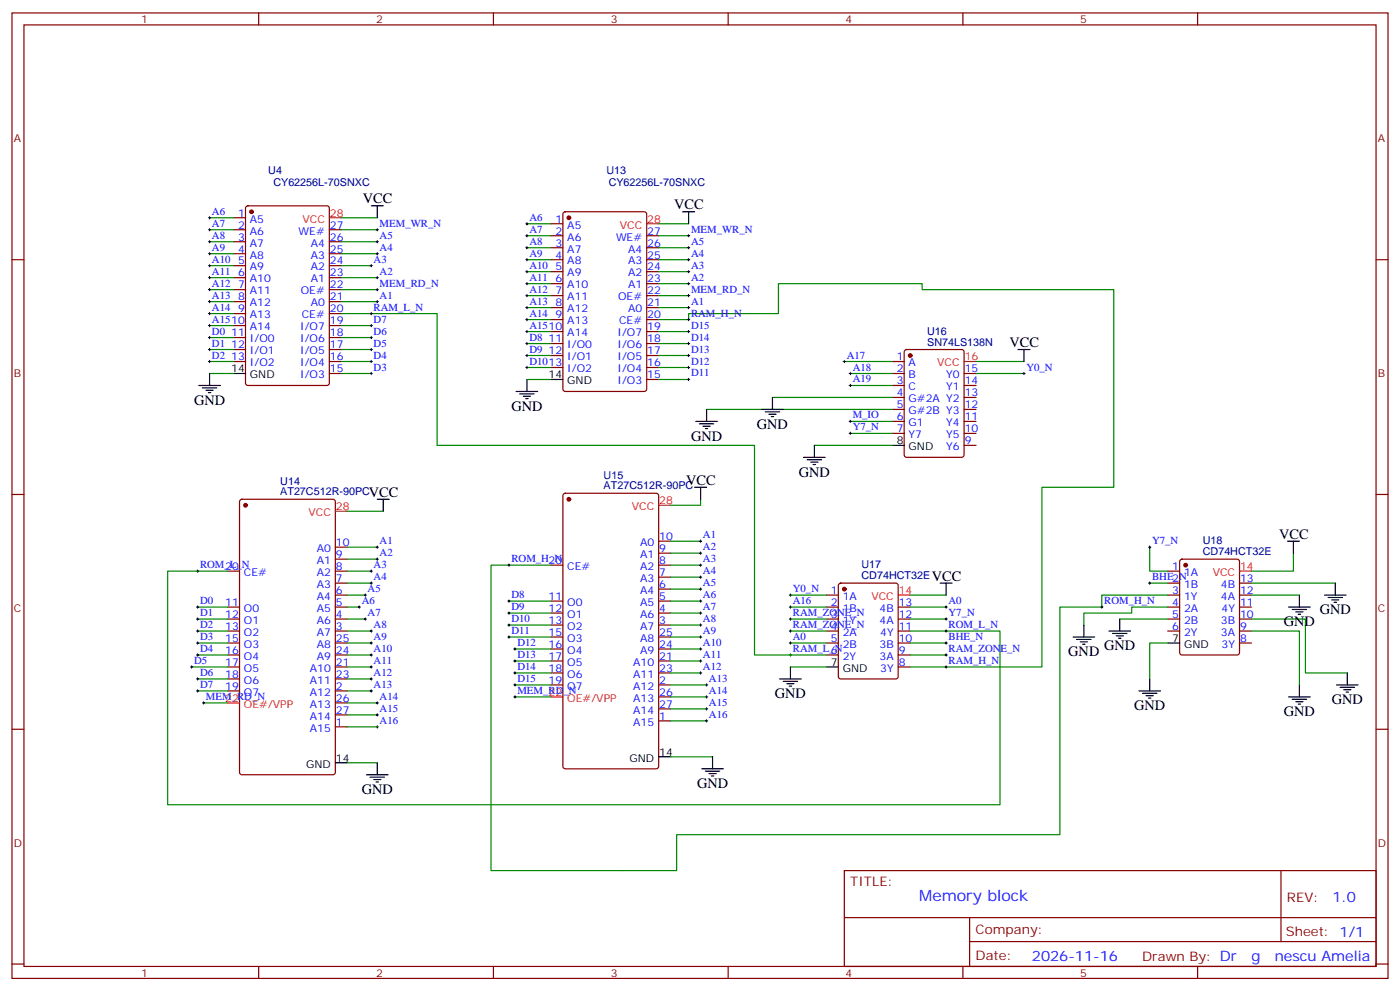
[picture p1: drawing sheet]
<svg xmlns="http://www.w3.org/2000/svg" width="412mm" height="292mm" viewBox="0 0 412 292" stroke-linecap="round" stroke-linejoin="round" font-family="sans-serif">
<g fill="none" stroke="#870000" stroke-width=".35">
<path d="M3.5 3.8h405.4v284.3h-405.4zM7.1 7.3h398.2v277.3h-398.2zM76.2 3.8v3.5M145.3 3.8v3.5M214.5 3.8v3.5M283.6 3.8v3.5M352.8 3.8v3.5M3.5 76.5h3.6M68.8 64.1h3.5M68.8 67.7h3.5M68.8 71.2h3.5M68.8 74.7h3.5"/>
<path d="M68.8 78.2h3.5M72.6 60.8l.4-.2h23.3l.7 .4v51.8l-.4 .7h-23.6l-.6-.4-.1-51.8zM97 67.7h3.5M97 71.2h3.5M97 74.7h3.5M97 78.2h3.5M162.3 76.5h3.5M162.3 65.9h3.5M162.3 69.4h3.5M162.3 73h3.5M166 62.6l.5-.2h23.3l.6 .4 .1 51.8-.5 .6-23.5 .1-.6-.5-.1-51.7zM190.5 76.5h3.5"/>
<path d="M190.5 69.4h3.5M190.5 73h3.5M405.3 76.5h3.6M68.8 81.8h3.5M68.8 85.3h3.5M68.8 88.8h3.5M68.8 92.4h3.5M68.8 95.9h3.5M68.8 99.4h3.5M97 81.8h3.5M97 85.3h3.5M97 88.8h3.5"/>
<path d="M97 92.4h3.5M97 95.9h3.5M97 99.4h3.5M162.3 80h3.5M162.3 83.5h3.5M162.3 87.1h3.5M162.3 90.6h3.5M162.3 94.1h3.5M162.3 97.6h3.5M190.5 80h3.5M190.5 83.5h3.5M190.5 87.1h3.5"/>
<path d="M190.5 90.6h3.5M190.5 94.1h3.5M190.5 97.6h3.5M68.8 102.9h3.5M68.8 106.5h3.5M97 102.9h3.5M97 106.5h3.5M97 110h3.5M162.3 101.2h3.5M162.3 104.7h3.5M162.3 108.2h3.5M190.5 101.2h3.5"/>
<path d="M190.5 104.7h3.5M190.5 108.2h3.5M190.5 111.8h3.5M262.8 106.5h3.5M262.8 110h3.5M262.8 113.5h3.5M262.8 117.1h3.5M266.6 103.1l.5-.2h16.2l.6 .5 .1 30.6-.5 .6-16.4 .1-.7-.5-.1-30.6zM284 110h3.5M284 113.5h3.5M284 117.1h3.5M262.8 120.6h3.5"/>
<path d="M262.8 124.1h3.5M262.8 127.6h3.5M284 120.6h3.5M284 124.1h3.5M284 127.6h3.5M284 131.2h3.5M3.5 145.6h3.6M70.8 147.2l.5-.2h26.8l.6 .5 .1 80-.5 .6-27 .1-.7-.5v-80zM166 145.5l.5-.2h26.8l.7 .4v80l-.4 .7h-27.1l-.6-.4-.1-80zM194 159.4h3.6M405.3 145.6h3.6M67 168.2h3.6"/>
<path d="M67 178.8h3.6M98.8 168.2h3.5M98.8 178.8h3.5M98.8 175.3h3.5M98.8 171.7h3.5M98.8 164.7h3.5M98.8 161.1h3.5M162.3 166.4h3.5M162.3 177h3.5M194 166.4h3.6M194 177h3.6M194 173.5h3.6"/>
<path d="M194 170h3.6M194 162.9h3.6M243.4 178.8h3.5M243.4 175.3h3.5M247.2 171.9l.4-.2h16.3l.6 .5 .1 27-.5 .7-16.5 .1-.6-.5-.1-27.1zM264.6 178.8h3.5M344 168.2h3.5M344 178.8h3.5M344 175.3h3.5M344 171.7h3.5M347.7 164.9l.5-.2h16.2l.7 .4v27.1l-.4 .6-16.5 .1-.7-.5v-27zM365.1 178.8h3.6"/>
<path d="M365.1 175.3h3.6M365.1 171.7h3.6M67 182.3h3.6M67 185.8h3.6M67 189.4h3.6M67 192.9h3.6M67 196.4h3.6M67 200h3.6M98.8 182.3h3.5M98.8 185.8h3.5M98.8 189.4h3.5M98.8 192.9h3.5"/>
<path d="M98.8 196.4h3.5M98.8 200h3.5M162.3 180.6h3.5M162.3 184.1h3.5M162.3 187.6h3.5M162.3 191.1h3.5M162.3 194.7h3.5M162.3 198.2h3.5M194 180.6h3.6M194 184.1h3.6M194 187.6h3.6M194 191.1h3.6"/>
<path d="M194 194.7h3.6M194 198.2h3.6M243.4 182.3h3.5M243.4 185.8h3.5M243.4 189.4h3.5M243.4 192.9h3.5M264.6 182.3h3.5M264.6 185.8h3.5M264.6 189.4h3.5M264.6 192.9h3.5M264.6 196.4h3.5M344 182.3h3.5"/>
<path d="M344 185.8h3.5M365.1 182.3h3.6M365.1 185.8h3.6M365.1 189.4h3.6M3.5 214.8h3.6M67 203.5h3.6M98.8 203.5h3.5M98.8 214.1h3.5M98.8 210.5h3.5M98.8 207h3.5M162.3 201.7h3.5M194 201.7h3.6"/>
<path d="M194 212.3h3.6M194 208.8h3.6M194 205.2h3.6M405.3 214.8h3.6M248.7 256.4h156.6v28.2h-156.6zM377.3 256.4v20.9M248.7 270.2h156.5M285.6 277.3h119.6M285.6 270.2v14.2M3.5 283.9h3.6M76.2 284.6v3.5M145.3 284.6v3.5"/>
<path d="M214.5 284.6v3.5M283.6 284.6v3.5M352.8 284.6v3.5M405.3 283.9h3.6"/>
</g>
<g fill="#870000" stroke="#870000" stroke-width=".35">
<circle cx="74.1" cy="62.4" r=".53"/>
<circle cx="167.6" cy="64.1" r=".53"/>
<circle cx="72.3" cy="148.8" r=".53"/>
<circle cx="167.6" cy="147" r=".53"/>
<circle cx="268.1" cy="104.7" r=".53"/>
<circle cx="248.7" cy="173.5" r=".53"/>
<circle cx="349.2" cy="166.4" r=".53"/>
</g>
<g fill="none" stroke="#000" stroke-width=".35">
<path d="M109.4 60.6h3.5M111.1 60.6v3.5M201.1 62.4h3.5M202.8 62.4v3.5M58.6 113.5h6.3M59.6 114.2h4.3M60.7 114.9h2.1M61.4 115.6h.7M61.7 110v3.5M68.8 110h3.5M152 115.3h6.4M153.1 116h4.2"/>
<path d="M154.2 116.7h2.1M154.9 117.4h.7M155.2 111.8v3.5M162.3 111.8h3.5M227.5 117.1v3.5M299.9 102.9h3.5M301.6 102.9v3.6M205 124.1h6.3M206 124.8h4.3M207.1 125.5h2.1M207.8 126.2h.7M208.1 120.6v3.5"/>
<path d="M224.4 120.6h6.3M225.4 121.3h4.3M226.5 122h2.1M227.2 122.7h.7M236.7 134.7h6.4M237.8 135.4h4.2M238.8 136.1h2.1M239.5 136.8h.7M239.9 131.2v3.5M262.8 131.2h3.5M111.1 147h3.6M112.9 147v3.6"/>
<path d="M204.6 143.5h3.5M206.4 143.5v3.5M379.2 159.4h3.6M381 159.4v3.5M276.9 171.7h3.6M278.7 171.7v3.6M379.6 178.8h6.3M380.6 179.5h4.3M382.8 175.3v3.5M390.2 175.3h6.3M391.2 176h4.3M392.3 176.7h2.1"/>
<path d="M393 177.4h.7M393.3 171.7v3.6M229.7 200h6.3M232.8 196.4v3.6M243.4 196.4h3.5M316.1 187.6h6.3M317.1 188.3h4.3M318.2 189h2.1M318.9 189.7h.7M319.3 184.1v3.5M326.7 185.8h6.3M327.7 186.5h4.3"/>
<path d="M328.8 187.3h2.1M329.5 188h.7M329.8 182.3v3.5M338.7 200v3.5M344 189.4h3.5M381.7 180.2h2.1M382.4 180.9h.7M396.9 198.2v3.5M230.7 200.7h4.2M231.8 201.4h2.1M232.5 202.1h.7M335.5 203.5h6.3"/>
<path d="M336.5 204.2h4.3M337.6 204.9h2.1M338.3 205.6h.7M379.6 205.2h6.3M380.6 206h4.3M381.7 206.7h2.1M382.4 207.4h.7M382.8 201.7v3.5M393.7 201.7h6.3M394.8 202.4h4.2M395.8 203.1h2.1M396.5 203.8h.7"/>
<path d="M98.8 224.6h3.5M107.9 228.2h6.4M109 228.9h4.2M110.1 229.6h2.1M110.8 230.3h.7M111.1 224.6v3.6M194 222.9h3.6M206.7 226.4h6.4M207.8 227.1h4.2M208.8 227.8h2.2M209.5 228.5h.8M209.9 222.9v3.5"/>
</g>
<path d="M97 64.1h3.5M190.5 65.9h3.5M284 106.5h3.5M98.8 150.6h3.5M194 148.8h3.6M264.6 175.3h3.5M365.1 168.2h3.6M67 207h3.6M162.3 205.2h3.5" fill="none" stroke="#f00" stroke-width=".35"/>
<g fill="none" stroke="#008700" stroke-width=".35">
<path d="M61.7 64.1h7.1M61.7 67.7h7.1M61.7 71.2h7.1M61.7 74.7h7.1M61.7 78.2h7.1M100.5 64.1h10.6M100.5 67.7h10.6M100.5 71.2h10.6M100.5 74.7h10.6M100.5 78.2h8.9M155.2 65.9h7.1M155.2 69.4h7.1"/>
<path d="M155.2 73h7.1M155.2 76.5h7.1M194 65.9h8.8M194 69.4h8.8M194 73h8.8M194 76.5h8.8M61.7 81.8h7.1M61.7 85.3h7.1M61.7 88.8h7.1M61.7 92.4h7.1M61.7 95.9h7.1M61.7 99.4h7.1"/>
<path d="M100.5 92.4h28.3v38.8h93.4v61.7h21.2M100.5 81.8h10.6M100.5 85.3h10.6M100.5 88.8h10.6M100.5 95.9h8.9M100.5 99.4h8.9M155.2 80h7.1M155.2 83.5h7.1M155.2 87.1h7.1M155.2 90.6h7.1M155.2 94.1h7.1M155.2 97.6h7.1"/>
<path d="M194 94.1h8.8v-1.7h26.5v-8.9h42.3v1.8h56.5v58.2h-21.2v52.9h-38.8M194 80h8.8M194 83.5h8.8M194 87.1h8.8M194 90.6h8.8M194 97.6h8.8M61.7 102.9h7.1M61.7 106.5h7.1M61.7 110h7.1M100.5 102.9h8.9M100.5 106.5h8.9M100.5 110h8.9"/>
<path d="M155.2 101.2h7.1M155.2 104.7h7.1M155.2 108.2h7.1M155.2 111.8h7.1M194 101.2h8.8M194 104.7h8.8M194 108.2h8.8M194 111.8h8.8M227.5 117.1h35.3M248.7 106.5h14.1M250.5 110h12.3M250.5 113.5h12.3"/>
<path d="M287.5 106.5h14.1M287.5 110h14.1M208.1 120.6h54.7M239.9 131.2h22.9M250.5 124.1h12.3M250.5 127.6h12.3M102.3 150.6h10.6M197.6 159.4h8.8M206.4 147v1.8h-8.8M58.2 178.8h8.8M67 168.2h-17.6v68.8h245.2v-51.2h-26.5M102.3 168.2h7.1"/>
<path d="M102.3 178.8h3.5M102.3 161.1h8.8M102.3 164.7h8.8M102.3 171.7h7.1M102.3 175.3h5.3M149.9 177h12.4M162.3 166.4h-17.7v90h54.7v-10.6h112.9v-67h12.4v-3.5h19.4M197.6 177h8.8M197.6 162.9h8.8M197.6 166.4h8.8M197.6 170h8.8M197.6 173.5h8.8"/>
<path d="M232.8 178.8h10.6M232.8 175.3h10.6M268.1 178.8h10.6M268.1 175.3h10.6M338.7 161.1v7.1h5.3M338.7 171.7h5.3M344 178.8h-10.6v1.8h-14.1v3.5M368.7 171.7h24.6M368.7 175.3h14.1M381 162.9v5.3h-12.3M56.4 196.4h10.6M58.2 182.3h8.8"/>
<path d="M58.2 185.8h8.8M58.2 189.4h8.8M58.2 192.9h8.8M58.2 200h8.8M102.3 182.3h5.3M102.3 185.8h7.1M102.3 189.4h7.1M102.3 192.9h7.1M102.3 196.4h7.1M102.3 200h7.1M149.9 180.6h12.4M149.9 184.1h12.4"/>
<path d="M149.9 187.6h12.4M151.7 191.1h10.6M151.7 194.7h10.6M151.7 198.2h10.6M197.6 180.6h8.8M197.6 184.1h8.8M197.6 187.6h8.8M197.6 191.1h8.8M197.6 194.7h8.8M197.6 198.2h8.8M232.8 182.3h10.6M232.8 185.8h10.6"/>
<path d="M232.8 189.4h10.6M232.8 196.4h10.6M268.1 182.3h10.6M268.1 189.4h10.6M268.1 192.9h10.6M329.8 182.3h14.2M344 189.4h-5.3v10.6M368.7 182.3h15.8v15.9h12.4M368.7 185.8h14.1v15.9M58.2 203.5h8.8M60 207h7M102.3 207h8.8"/>
<path d="M102.3 203.5h7.1M102.3 210.5h8.8M102.3 214.1h8.8M151.7 201.7h10.6M151.7 205.2h10.6M197.6 201.7h10.5M197.6 205.2h10.5M197.6 208.8h10.5M197.6 212.3h10.5M102.3 224.6h8.8M197.6 222.9h12.3"/>
</g>
<g fill="none" stroke="#000" stroke-width=".29">
<path d="M61.4 64.1h.7M61.4 67.7h.7M61.4 71.2h.7M61.4 74.7h.7M61.4 78.2h.7M61.7 63.8v.7M61.7 67.3v.7M61.7 70.8v.7M61.7 74.4v.7M61.7 77.9v.7M109 78.2h.7M109.4 77.9v.7"/>
<path d="M110.8 67.7h.7M110.8 71.2h.7M110.8 74.7h.7M111.1 67.3v.7M111.1 70.8v.7M111.1 74.4v.7M154.9 65.9h.7M154.9 69.4h.7M154.9 73h.7M154.9 76.5h.7M155.2 65.5v.8M155.2 69.1v.7"/>
<path d="M155.2 72.6v.7M155.2 76.1v.7M155.2 79.7v.7M202.5 69.4h.7M202.5 73h.7M202.5 76.5h.7M202.8 69.1v.7M202.8 72.6v.7M202.8 76.1v.7M202.8 79.7v.7M61.4 81.8h.7M61.4 85.3h.7"/>
<path d="M61.4 88.8h.7M61.4 92.4h.7M61.4 95.9h.7M61.4 99.4h.7M61.7 81.4v.7M61.7 84.9v.8M61.7 88.5v.7M61.7 92v.7M61.7 95.5v.7M61.7 99.1v.7M109 92.4h.7M109 95.9h.7"/>
<path d="M109 99.4h.7M109.4 92v.7M109.4 95.5v.7M109.4 99.1v.7M110.8 81.8h.7M110.8 85.3h.7M110.8 88.8h.7M111.1 81.4v.7M111.1 84.9v.8M111.1 88.5v.7M154.9 80h.7M154.9 83.5h.7"/>
<path d="M154.9 87.1h.7M154.9 90.6h.7M154.9 94.1h.7M154.9 97.6h.7M155.2 83.2v.7M155.2 86.7v.7M155.2 90.2v.7M155.2 93.8v.7M155.2 97.3v.7M202.5 80h.7M202.5 83.5h.7M202.5 87.1h.7"/>
<path d="M202.5 90.6h.7M202.5 94.1h.7M202.5 97.6h.7M202.8 83.2v.7M202.8 86.7v.7M202.8 90.2v.7M202.8 93.8v.7M202.8 97.3v.7M61.4 102.9h.7M61.4 106.5h.7M61.7 102.6v.7M61.7 106.1v.7"/>
<path d="M109 102.9h.7M109 106.5h.7M109 110h.7M109.4 102.6v.7M109.4 106.1v.7M109.4 109.6v.7M154.9 101.2h.7M154.9 104.7h.7M154.9 108.2h.7M155.2 100.8v.7M155.2 104.4v.7M155.2 107.9v.7"/>
<path d="M202.5 101.2h.7M202.5 104.7h.7M202.5 108.2h.7M202.5 111.8h.7M202.8 100.8v.7M202.8 104.4v.7M202.8 107.9v.7M202.8 111.4v.7M248.4 106.5h.7M248.7 106.1v.7M250.1 110h.7M250.1 113.5h.7"/>
<path d="M250.5 109.6v.7M250.5 113.2v.7M301.3 110h.7M301.6 109.6v.7M250.1 124.1h.7M250.1 127.6h.7M250.5 123.8v.7M250.5 127.3v.7M206 159.4h.7M206.4 159v.7M57.9 168.2h.7M57.9 178.8h.7"/>
<path d="M58.2 167.9v.7M58.2 178.4v.7M105.5 178.8h.7M105.8 178.4v.7M107.2 175.3h.7M107.6 174.9v.7M109 168.2h.7M109 171.7h.7M109.4 167.9v.7M109.4 171.4v.7M110.8 161.1h.7M110.8 164.7h.7"/>
<path d="M111.1 160.8v.7M111.1 164.3v.7M149.6 166.4h.7M149.6 177h.7M149.9 166.1v.7M149.9 176.7v.7M206 162.9h.7M206 166.4h.7M206 170h.7M206 173.5h.7M206 177h.7M206.4 162.6v.7"/>
<path d="M206.4 166.1v.7M206.4 169.6v.7M206.4 173.1v.7M206.4 176.7v.7M232.5 175.3h.7M232.5 178.8h.7M232.8 174.9v.7M232.8 178.4v.7M278.3 178.8h.7M278.7 178.4v.7M324.2 178.8h.7M324.6 178.4v.7"/>
<path d="M338.3 161.1h.7M338.3 171.7h.7M338.7 160.8v.7M338.7 171.4v.7M56.1 196.4h.7M56.4 196.1v.7M57.9 182.3h.7M57.9 185.8h.7M57.9 189.4h.7M57.9 192.9h.7M57.9 200h.7M58.2 182v.7"/>
<path d="M58.2 185.5v.7M58.2 189v.7M58.2 192.5v.8M58.2 199.6v.7M107.2 182.3h.7M107.6 182v.7M109 185.8h.7M109 189.4h.7M109 192.9h.7M109 196.4h.7M109 200h.7M109.4 185.5v.7"/>
<path d="M109.4 189v.7M109.4 192.5v.8M109.4 196.1v.7M109.4 199.6v.7M149.6 180.6h.7M149.6 184.1h.7M149.6 187.6h.7M149.9 180.2v.7M149.9 183.7v.7M149.9 187.3v.7M151.3 191.1h.7M151.3 194.7h.7"/>
<path d="M151.3 198.2h.7M151.7 190.8v.7M151.7 194.3v.7M151.7 197.8v.7M206 180.6h.7M206 184.1h.7M206 187.6h.7M206 191.1h.7M206 194.7h.7M206 198.2h.7M206.4 180.2v.7M206.4 183.7v.7"/>
<path d="M206.4 187.3v.7M206.4 190.8v.7M206.4 194.3v.7M206.4 197.8v.7M232.5 182.3h.7M232.5 185.8h.7M232.5 189.4h.7M232.5 192.9h.7M232.8 182v.7M232.8 185.5v.7M232.8 189v.7M232.8 192.5v.8"/>
<path d="M278.3 182.3h.7M278.3 185.8h.7M278.3 189.4h.7M278.3 192.9h.7M278.3 196.4h.7M278.7 182v.7M278.7 185.5v.7M278.7 189v.7M278.7 192.5v.8M278.7 196.1v.7M57.9 203.5h.7M58.2 203.1v.7"/>
<path d="M59.6 207h.7M60 206.7v.7M109 203.5h.7M109.4 203.1v.7M110.8 207h.7M110.8 210.5h.7M110.8 214.1h.7M111.1 206.7v.7M111.1 210.2v.7M111.1 213.7v.7M151.3 201.7h.7M151.3 205.2h.7"/>
<path d="M151.7 201.4v.7M151.7 204.9v.7M207.8 201.7h.7M207.8 205.2h.7M207.8 208.8h.7M207.8 212.3h.7M208.1 201.4v.7M208.1 204.9v.7M208.1 208.4v.7M208.1 211.9v.8"/>
</g>
<text font-size="4.6" fill="#00f" x="270.8" y="265.4">Memory block</text>
<g font-size="4.2">
<text x="106.9" y="59.9">VCC</text>
<text x="198.6" y="61.7">VCC</text>
<text x="297.4" y="102.2">VCC</text>
<text x="57.1" y="119.2">GND</text>
<text x="150.6" y="120.9">GND</text>
<text x="203.6" y="129.8">GND</text>
<text x="223" y="126.2">GND</text>
<text x="202.1" y="142.8">VCC</text>
<text x="235.3" y="140.3">GND</text>
<text x="108.7" y="146.3">VCC</text>
<text x="376.8" y="158.7">VCC</text>
<text x="274.5" y="171">VCC</text>
<text x="378.2" y="184.4">GND</text>
<text x="388.8" y="180.9">GND</text>
<text x="325.3" y="191.5">GND</text>
<text x="314.7" y="193.3">GND</text>
<text x="228.2" y="205.6">GND</text>
<text x="334.1" y="209.1">GND</text>
<text x="392.3" y="207.4">GND</text>
<text x="378.2" y="210.9">GND</text>
<text x="106.5" y="233.8">GND</text>
<text x="205.3" y="232.1">GND</text>
</g>
<g font-size="4.2" fill="#00f">
<text x="392.5" y="265.7">1.0</text>
<text x="304" y="283">2026-11-16</text>
<text x="368.6" y="282.9">g</text>
<text x="375.5" y="282.9">nescu Amelia</text>
</g>
<g font-size="3.9" fill="#800">
<text x="250.5" y="261">TITLE:</text>
<text x="379.1" y="265.7">REV:</text>
<text x="287.4" y="275.2">Company:</text>
<text x="378.7" y="275.8">Sheet: 1/1</text>
<text x="287.4" y="282.9">Date:</text>
<text x="336.4" y="282.9">Drawn By: Dr</text>
</g>
<g font-size="3.2" fill="#800">
<text x="41.6" y="6.8">1</text>
<text x="110.8" y="6.8">2</text>
<text x="179.9" y="6.8">3</text>
<text x="249.1" y="6.8">4</text>
<text x="318.2" y="6.8">5</text>
<text x="4.1" y="41.9">A</text>
<text x="405.9" y="41.9">A</text>
<text x="4.1" y="111.1">B</text>
<text x="405.9" y="111.1">B</text>
<text x="4.1" y="180.2">C</text>
<text x="405.9" y="180.2">C</text>
<text x="4.1" y="249.3">D</text>
<text x="405.9" y="249.3">D</text>
<text x="41.6" y="287.6">1</text>
<text x="110.8" y="287.6">2</text>
<text x="179.9" y="287.6">3</text>
<text x="249.1" y="287.6">4</text>
<text x="318.2" y="287.6">5</text>
</g>
<g font-size="3.2" fill="#000080">
<text x="79" y="51.2">U4</text>
<text x="178.7" y="51.2">U13</text>
<text x="80.5" y="54.7">CY62256L-70SNXC</text>
<text x="179.3" y="54.7">CY62256L-70SNXC</text>
<text x="273.1" y="101.8">SN74LS138N</text>
<text x="273.1" y="98.6">U16</text>
<text x="82.5" y="142.7">U14</text>
<text x="177.8" y="140.9">U15</text>
<text x="82.5" y="145.9">AT27C512R-90PC</text>
<text x="177.8" y="144.1">AT27C512R-90PC</text>
<text x="354.3" y="160.3">U18</text>
<text x="253.8" y="167.3">U17</text>
<text x="354.3" y="163.4">CD74HCT32E</text>
<text x="253.8" y="170.5">CD74HCT32E</text>
</g>
<g font-size="3.2" fill="#00f">
<text x="62.4" y="63.3">A6</text>
<text x="70.1" y="63.8">1</text>
<text x="73.6" y="65.5">A5</text>
<text x="155.9" y="65">A6</text>
<text x="163.6" y="65.5">1</text>
<text x="62.4" y="66.8">A7</text>
<text x="62.4" y="70.3">A8</text>
<text x="70.1" y="67.3">2</text>
<text x="70.1" y="70.8">3</text>
<text x="73.6" y="69.1">A6</text>
<text x="88" y="69.1">WE#</text>
<text x="97.2" y="70.8">26</text>
<text x="97.2" y="67.3">27</text>
<text x="111.8" y="70.3">A5</text>
<text x="111.8" y="66.8">MEM_WR_N</text>
<text x="155.9" y="68.5">A7</text>
<text x="163.6" y="69.1">2</text>
<text x="167.1" y="67.3">A5</text>
<text x="167.1" y="70.8">A6</text>
<text x="181.5" y="70.8">WE#</text>
<text x="190.7" y="69.1">27</text>
<text x="203.6" y="68.5">MEM_WR_N</text>
<text x="62.4" y="73.8">A9</text>
<text x="62.4" y="77.4">A10</text>
<text x="70.1" y="74.4">4</text>
<text x="70.1" y="77.9">5</text>
<text x="73.6" y="72.6">A7</text>
<text x="73.6" y="76.1">A8</text>
<text x="91.5" y="76.1">A3</text>
<text x="91.5" y="72.6">A4</text>
<text x="97.2" y="77.9">24</text>
<text x="97.2" y="74.4">25</text>
<text x="110.1" y="77.4">A3</text>
<text x="111.8" y="73.8">A4</text>
<text x="155.9" y="72.1">A8</text>
<text x="155.9" y="75.6">A9</text>
<text x="163.6" y="72.6">3</text>
<text x="163.6" y="76.1">4</text>
<text x="167.1" y="74.4">A7</text>
<text x="167.1" y="77.9">A8</text>
<text x="185" y="77.9">A3</text>
<text x="185" y="74.4">A4</text>
<text x="190.7" y="76.1">25</text>
<text x="190.7" y="72.6">26</text>
<text x="203.6" y="75.6">A4</text>
<text x="203.6" y="72.1">A5</text>
<text x="62.4" y="80.9">A11</text>
<text x="70.1" y="81.4">6</text>
<text x="73.6" y="79.7">A9</text>
<text x="73.6" y="83.2">A10</text>
<text x="91.5" y="83.2">A1</text>
<text x="91.5" y="79.7">A2</text>
<text x="97.2" y="81.4">23</text>
<text x="111.8" y="80.9">A2</text>
<text x="155.9" y="79.1">A10</text>
<text x="155.9" y="82.7">A11</text>
<text x="163.6" y="79.7">5</text>
<text x="163.6" y="83.2">6</text>
<text x="167.1" y="81.4">A9</text>
<text x="185" y="81.4">A2</text>
<text x="190.7" y="83.2">23</text>
<text x="190.7" y="79.7">24</text>
<text x="203.6" y="82.7">A2</text>
<text x="203.6" y="79.1">A3</text>
<text x="62.4" y="84.4">A12</text>
<text x="62.4" y="87.9">A13</text>
<text x="70.1" y="84.9">7</text>
<text x="70.1" y="88.5">8</text>
<text x="73.6" y="86.7">A11</text>
<text x="88.6" y="86.7">OE#</text>
<text x="97.2" y="88.5">21</text>
<text x="97.2" y="84.9">22</text>
<text x="111.8" y="87.9">A1</text>
<text x="111.8" y="84.4">MEM_RD_N</text>
<text x="155.9" y="86.2">A12</text>
<text x="155.9" y="89.7">A13</text>
<text x="163.6" y="86.7">7</text>
<text x="167.1" y="84.9">A10</text>
<text x="167.1" y="88.5">A11</text>
<text x="182.1" y="88.5">OE#</text>
<text x="185" y="84.9">A1</text>
<text x="190.7" y="86.7">22</text>
<text x="203.6" y="89.7">A1</text>
<text x="203.6" y="86.2">MEM_RD_N</text>
<text x="62.4" y="91.5">A14</text>
<text x="62.4" y="95">A1510</text>
<text x="70.1" y="92">9</text>
<text x="73.6" y="90.2">A12</text>
<text x="73.6" y="93.8">A13</text>
<text x="88.9" y="93.8">CE#</text>
<text x="91.5" y="90.2">A0</text>
<text x="97.2" y="95.5">19</text>
<text x="97.2" y="92">20</text>
<text x="110.1" y="95">D7</text>
<text x="110.1" y="91.5">RAM_L_N</text>
<text x="155.9" y="93.2">A14</text>
<text x="163.6" y="90.2">8</text>
<text x="163.6" y="93.8">9</text>
<text x="167.1" y="92">A12</text>
<text x="167.1" y="95.5">A13</text>
<text x="182.4" y="95.5">CE#</text>
<text x="185" y="92">A0</text>
<text x="190.7" y="93.8">20</text>
<text x="190.7" y="90.2">21</text>
<text x="203.6" y="93.2">RAM_H_N</text>
<text x="62.4" y="98.5">D0</text>
<text x="68.1" y="99.1">11</text>
<text x="73.6" y="97.3">A14</text>
<text x="73.6" y="100.8">I/O0</text>
<text x="88.4" y="100.8">I/O6</text>
<text x="88.4" y="97.3">I/O7</text>
<text x="97.2" y="99.1">18</text>
<text x="110.1" y="98.5">D6</text>
<text x="155.9" y="96.8">A1510</text>
<text x="155.9" y="100.3">D8</text>
<text x="161.6" y="100.8">11</text>
<text x="167.1" y="99.1">A14</text>
<text x="181.9" y="99.1">I/O7</text>
<text x="190.7" y="100.8">18</text>
<text x="190.7" y="97.3">19</text>
<text x="203.6" y="100.3">D14</text>
<text x="203.6" y="96.8">D15</text>
<text x="62.4" y="102.1">D1</text>
<text x="62.4" y="105.6">D2</text>
<text x="68.1" y="102.6">12</text>
<text x="68.1" y="106.1">13</text>
<text x="73.6" y="104.4">I/O1</text>
<text x="73.6" y="107.9">I/O2</text>
<text x="88.4" y="107.9">I/O4</text>
<text x="88.4" y="104.4">I/O5</text>
<text x="97.2" y="106.1">16</text>
<text x="97.2" y="102.6">17</text>
<text x="110.1" y="105.6">D4</text>
<text x="110.1" y="102.1">D5</text>
<text x="155.9" y="103.8">D9</text>
<text x="155.9" y="107.4">D1013</text>
<text x="161.6" y="104.4">12</text>
<text x="167.1" y="102.6">I/O0</text>
<text x="167.1" y="106.1">I/O1</text>
<text x="181.9" y="106.1">I/O5</text>
<text x="181.9" y="102.6">I/O6</text>
<text x="190.7" y="107.9">16</text>
<text x="190.7" y="104.4">17</text>
<text x="203.6" y="107.4">D12</text>
<text x="203.6" y="103.8">D13</text>
<text x="249.4" y="105.6">A17</text>
<text x="264.2" y="106.1">1</text>
<text x="267.7" y="107.9">A</text>
<text x="88.4" y="111.4">I/O3</text>
<text x="97.2" y="109.6">15</text>
<text x="110.1" y="109.1">D3</text>
<text x="167.1" y="109.6">I/O2</text>
<text x="181.9" y="113.2">I/O3</text>
<text x="181.9" y="109.6">I/O4</text>
<text x="190.7" y="111.4">15</text>
<text x="203.6" y="110.9">D11</text>
<text x="251.2" y="109.1">A18</text>
<text x="251.2" y="112.6">A19</text>
<text x="264.2" y="109.6">2</text>
<text x="264.2" y="113.2">3</text>
<text x="267.7" y="111.4">B</text>
<text x="278.7" y="111.4">Y0</text>
<text x="284.2" y="113.2">14</text>
<text x="284.2" y="109.6">15</text>
<text x="302.3" y="109.1">Y0_N</text>
<text x="264.2" y="116.7">4</text>
<text x="267.7" y="114.9">C</text>
<text x="267.7" y="118.5">G#2A Y2</text>
<text x="278.7" y="114.9">Y1</text>
<text x="284.2" y="116.7">13</text>
<text x="251.2" y="123.2">M_IO</text>
<text x="264.2" y="120.2">5</text>
<text x="264.2" y="123.8">6</text>
<text x="267.7" y="122">G#2B Y3</text>
<text x="267.7" y="125.5">G1</text>
<text x="278.7" y="125.5">Y4</text>
<text x="284.2" y="123.8">11</text>
<text x="284.2" y="120.2">12</text>
<text x="251.2" y="126.8">Y7_N</text>
<text x="264.2" y="127.3">7</text>
<text x="267.7" y="129">Y7</text>
<text x="278.7" y="129">Y5</text>
<text x="284.2" y="130.8">9</text>
<text x="284.2" y="127.3">10</text>
<text x="278.7" y="132.6">Y6</text>
<text x="99" y="160.8">10</text>
<text x="111.8" y="160.3">A1</text>
<text x="188.5" y="160.8">A0</text>
<text x="194.2" y="159">10</text>
<text x="207.1" y="158.5">A1</text>
<text x="339.4" y="160.3">Y7_N</text>
<text x="58.9" y="167.3">ROM_L_N</text>
<text x="66.3" y="167.9">20</text>
<text x="93.3" y="166.1">A1</text>
<text x="93.3" y="162.6">A0</text>
<text x="99" y="167.9">8</text>
<text x="99" y="164.3">9</text>
<text x="110.1" y="167.3">A3</text>
<text x="111.8" y="163.8">A2</text>
<text x="150.6" y="165.6">ROM_H_N</text>
<text x="161.6" y="166.1">20</text>
<text x="167.1" y="167.9">CE#</text>
<text x="188.5" y="167.9">A2</text>
<text x="188.5" y="164.3">A1</text>
<text x="194.2" y="166.1">8</text>
<text x="194.2" y="162.6">9</text>
<text x="207.1" y="162">A2</text>
<text x="207.1" y="165.6">A3</text>
<text x="345.3" y="167.9">1</text>
<text x="71.9" y="169.6">CE#</text>
<text x="93.3" y="173.1">A3</text>
<text x="93.3" y="169.6">A2</text>
<text x="99" y="171.4">7</text>
<text x="110.1" y="170.9">A4</text>
<text x="188.5" y="171.4">A3</text>
<text x="194.2" y="173.1">6</text>
<text x="194.2" y="169.6">7</text>
<text x="207.1" y="169.1">A4</text>
<text x="207.1" y="172.6">A5</text>
<text x="339.4" y="170.9">BHE_N</text>
<text x="345.3" y="171.4">2</text>
<text x="348.8" y="169.6">1A</text>
<text x="348.8" y="173.1">1B</text>
<text x="359.6" y="173.1">4B</text>
<text x="365.3" y="171.4">13</text>
<text x="58.9" y="177.9">D0</text>
<text x="66.3" y="178.4">11</text>
<text x="93.3" y="176.7">A4</text>
<text x="99" y="178.4">5</text>
<text x="99" y="174.9">6</text>
<text x="106.5" y="177.9">A6</text>
<text x="108.3" y="174.4">A5</text>
<text x="150.6" y="176.1">D8</text>
<text x="150.6" y="179.7">D9</text>
<text x="161.6" y="176.7">11</text>
<text x="167.1" y="178.4">O0</text>
<text x="188.5" y="178.4">A5</text>
<text x="188.5" y="174.9">A4</text>
<text x="194.2" y="176.7">5</text>
<text x="207.1" y="176.1">A6</text>
<text x="207.1" y="179.7">A7</text>
<text x="233.5" y="174.4">Y0_N</text>
<text x="233.5" y="177.9">A16</text>
<text x="244.8" y="174.9">1</text>
<text x="244.8" y="178.4">2</text>
<text x="248.2" y="176.7">1A</text>
<text x="264.8" y="178.4">13</text>
<text x="279.4" y="177.9">A0</text>
<text x="325.3" y="177.9">ROM_H_N</text>
<text x="345.3" y="174.9">3</text>
<text x="345.3" y="178.4">4</text>
<text x="348.8" y="176.7">1Y</text>
<text x="359.6" y="176.7">4A</text>
<text x="365.3" y="178.4">11</text>
<text x="365.3" y="174.9">12</text>
<text x="58.9" y="181.4">D1</text>
<text x="58.9" y="185">D2</text>
<text x="66.3" y="182">12</text>
<text x="66.3" y="185.5">13</text>
<text x="71.9" y="180.2">O0</text>
<text x="71.9" y="183.7">O1</text>
<text x="93.3" y="183.7">A6</text>
<text x="93.3" y="180.2">A5</text>
<text x="99" y="185.5">3</text>
<text x="99" y="182">4</text>
<text x="108.3" y="181.4">A7</text>
<text x="110.1" y="185">A8</text>
<text x="150.6" y="183.2">D10</text>
<text x="161.6" y="180.2">12</text>
<text x="161.6" y="183.7">13</text>
<text x="167.1" y="182">O1</text>
<text x="167.1" y="185.5">O2</text>
<text x="188.5" y="185.5">A7</text>
<text x="188.5" y="182">A6</text>
<text x="194.2" y="183.7">3</text>
<text x="194.2" y="180.2">4</text>
<text x="207.1" y="183.2">A8</text>
<text x="233.5" y="181.4">RAM_ZONE_N</text>
<text x="233.5" y="185">RAM_ZONE_N</text>
<text x="244.8" y="182">3</text>
<text x="244.8" y="185.5">4</text>
<text x="248.2" y="180.2">1B</text>
<text x="248.2" y="183.7">1Y</text>
<text x="259.1" y="180.2">4B</text>
<text x="259.1" y="183.7">4A</text>
<text x="264.8" y="185.5">11</text>
<text x="264.8" y="182">12</text>
<text x="279.4" y="181.4">Y7_N</text>
<text x="279.4" y="185">ROM_L_N</text>
<text x="345.3" y="182">5</text>
<text x="345.3" y="185.5">6</text>
<text x="348.8" y="180.2">2A</text>
<text x="348.8" y="183.7">2B</text>
<text x="359.6" y="183.7">3B</text>
<text x="359.9" y="180.2">4Y</text>
<text x="365.3" y="185.5">9</text>
<text x="365.3" y="182">10</text>
<text x="58.9" y="188.5">D3</text>
<text x="66.3" y="189">15</text>
<text x="71.9" y="187.3">O2</text>
<text x="71.9" y="190.8">O3</text>
<text x="93.3" y="190.8">A8</text>
<text x="93.3" y="187.3">A7</text>
<text x="99" y="189">25</text>
<text x="110.1" y="188.5">A9</text>
<text x="150.6" y="186.7">D11</text>
<text x="152.4" y="190.3">D12</text>
<text x="161.6" y="187.3">15</text>
<text x="161.6" y="190.8">16</text>
<text x="167.1" y="189">O3</text>
<text x="188.5" y="189">A8</text>
<text x="194.2" y="190.8">24</text>
<text x="194.2" y="187.3">25</text>
<text x="207.1" y="186.7">A9</text>
<text x="207.1" y="190.3">A10</text>
<text x="233.5" y="188.5">A0</text>
<text x="244.8" y="189">5</text>
<text x="248.2" y="187.3">2A</text>
<text x="248.2" y="190.8">2B</text>
<text x="259.1" y="190.8">3B</text>
<text x="259.3" y="187.3">4Y</text>
<text x="264.8" y="189">10</text>
<text x="279.4" y="188.5">BHE_N</text>
<text x="348.8" y="187.3">2Y</text>
<text x="359.6" y="187.3">3A</text>
<text x="359.9" y="190.8">3Y</text>
<text x="365.3" y="189">8</text>
<text x="57.1" y="195.5">D5</text>
<text x="58.9" y="192">D4</text>
<text x="66.3" y="192.5">16</text>
<text x="66.3" y="196.1">17</text>
<text x="71.9" y="194.3">O4</text>
<text x="71.9" y="197.8">O5</text>
<text x="91.3" y="197.8">A10</text>
<text x="93.3" y="194.3">A9</text>
<text x="99" y="196.1">21</text>
<text x="99" y="192.5">24</text>
<text x="110.1" y="192">A10</text>
<text x="110.1" y="195.5">A11</text>
<text x="152.4" y="193.8">D13</text>
<text x="152.4" y="197.3">D14</text>
<text x="161.6" y="194.3">17</text>
<text x="161.6" y="197.8">18</text>
<text x="167.1" y="192.5">O4</text>
<text x="167.1" y="196.1">O5</text>
<text x="186.5" y="196.1">A10</text>
<text x="188.5" y="192.5">A9</text>
<text x="194.2" y="197.8">23</text>
<text x="194.2" y="194.3">21</text>
<text x="207.1" y="193.8">A11</text>
<text x="207.1" y="197.3">A12</text>
<text x="233.5" y="192">RAM_L_N</text>
<text x="244.8" y="192.5">6</text>
<text x="248.2" y="194.3">2Y</text>
<text x="259.1" y="194.3">3A</text>
<text x="259.3" y="197.8">3Y</text>
<text x="264.8" y="196.1">8</text>
<text x="264.8" y="192.5">9</text>
<text x="279.4" y="192">RAM_ZONE_N</text>
<text x="279.4" y="195.5">RAM_H_N</text>
<text x="58.9" y="199.1">D6</text>
<text x="58.9" y="202.6">D7</text>
<text x="66.3" y="199.6">18</text>
<text x="66.3" y="203.1">19</text>
<text x="71.9" y="201.4">O6</text>
<text x="91.3" y="201.4">A11</text>
<text x="99" y="203.1">2</text>
<text x="99" y="199.6">23</text>
<text x="110.1" y="199.1">A12</text>
<text x="110.1" y="202.6">A13</text>
<text x="152.4" y="200.8">D15</text>
<text x="161.6" y="201.4">19</text>
<text x="167.1" y="199.6">O6</text>
<text x="167.1" y="203.1">O7</text>
<text x="186.5" y="203.1">A12</text>
<text x="186.5" y="199.6">A11</text>
<text x="194.2" y="201.4">2</text>
<text x="208.8" y="200.8">A13</text>
<text x="60.7" y="206.1">MEM_RD_N</text>
<text x="71.9" y="204.9">O7</text>
<text x="91.3" y="208.4">A13</text>
<text x="91.3" y="204.9">A12</text>
<text x="99" y="206.7">26</text>
<text x="111.8" y="206.1">A14</text>
<text x="111.8" y="209.7">A15</text>
<text x="152.4" y="204.4">MEM_RD_N</text>
<text x="186.5" y="206.7">A13</text>
<text x="194.2" y="208.4">27</text>
<text x="194.2" y="204.9">26</text>
<text x="208.8" y="204.4">A14</text>
<text x="208.8" y="207.9">A15</text>
<text x="91.3" y="215.5">A15</text>
<text x="91.3" y="211.9">A14</text>
<text x="99" y="213.7">1</text>
<text x="99" y="210.2">27</text>
<text x="111.8" y="213.2">A16</text>
<text x="186.5" y="213.7">A15</text>
<text x="186.5" y="210.2">A14</text>
<text x="194.2" y="211.9">1</text>
<text x="208.8" y="211.4">A16</text>
</g>
<g font-size="3.2" fill="#f00">
<text x="89.1" y="65.5">VCC</text>
<text x="97.2" y="63.8">28</text>
<text x="190.7" y="65.5">28</text>
<text x="182.6" y="67.3">VCC</text>
<text x="276.1" y="107.9">VCC</text>
<text x="284.2" y="106.1">16</text>
<text x="194.2" y="148.4">28</text>
<text x="90.9" y="152">VCC</text>
<text x="99" y="150.2">28</text>
<text x="186.1" y="150.2">VCC</text>
<text x="365.3" y="167.9">14</text>
<text x="357.2" y="169.6">VCC</text>
<text x="256.7" y="176.7">VCC</text>
<text x="264.8" y="174.9">14</text>
<text x="66.3" y="206.7">22</text>
<text x="71.9" y="208.4">OE#/VPP</text>
<text x="161.6" y="204.9">22</text>
<text x="167.1" y="206.7">OE#/VPP</text>
</g>
<g font-size="3.2">
<text x="68.1" y="109.6">14</text>
<text x="73.6" y="111.4">GND</text>
<text x="161.6" y="111.4">14</text>
<text x="167.1" y="113.2">GND</text>
<text x="264.2" y="130.8">8</text>
<text x="267.7" y="132.6">GND</text>
<text x="345.3" y="189">7</text>
<text x="348.8" y="190.8">GND</text>
<text x="244.8" y="196.1">7</text>
<text x="248.2" y="197.8">GND</text>
<text x="90.2" y="226.1">GND</text>
<text x="99" y="224.3">14</text>
<text x="185.4" y="224.3">GND</text>
<text x="194.2" y="222.5">14</text>
</g>
</svg>
